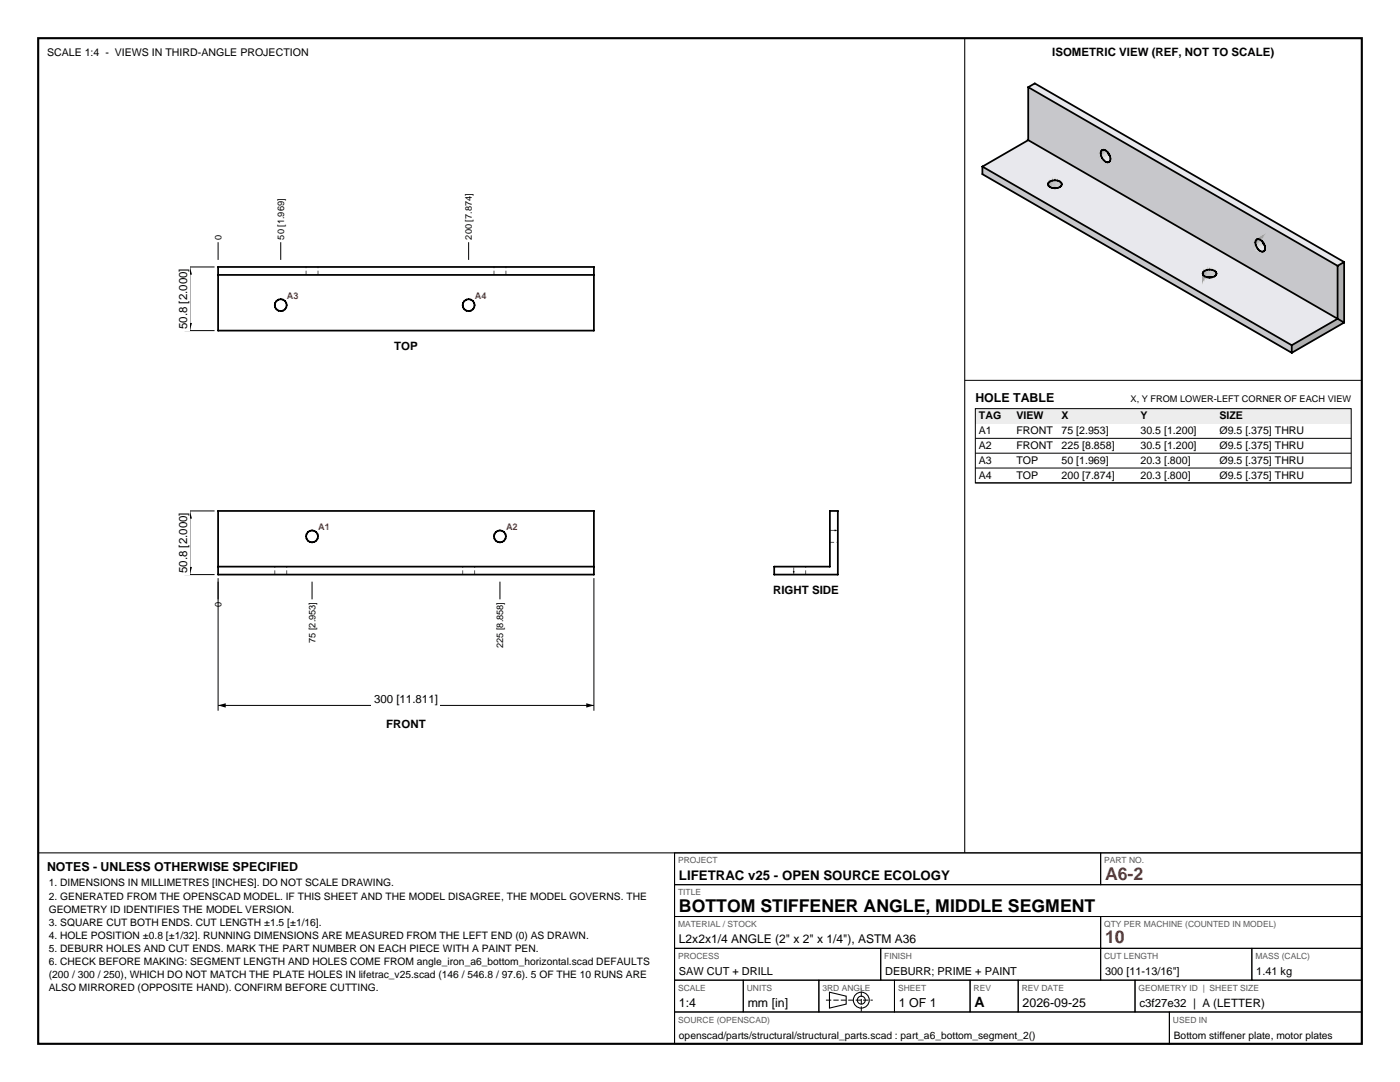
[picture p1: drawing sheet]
<svg xmlns="http://www.w3.org/2000/svg" width="279mm" height="216mm" viewBox="0 0 279 216" stroke-linecap="round" stroke-linejoin="round" font-family="sans-serif">
<path d="M7.6 7.6h264.2v200.7h-264.2z" fill="none" stroke="#000" stroke-width=".42"/>
<g fill="none" stroke="#000" stroke-width=".21">
<path d="M192.5 7.6v162.6M7.6 170.2h264.2M134.6 170.2v38.1M165.5 198l3.4 .8v1.6l-3.4 .8z"/>
<circle cx="171.9" cy="199.6" r="1.59"/>
<circle cx="171.9" cy="199.6" r=".79"/>
</g>
<g fill="none" stroke="#000" stroke-width=".2">
<path d="M43.5 115.4v26.4M118.5 115.4v26.4M43.5 140.8h75M134.6 170.2h85.1v6.3h-85.1zM134.6 176.5h137.2v6.4h-137.2zM219.7 170.2h52.1v6.3h-52.1zM134.6 182.9h85.1v6.3h-85.1zM134.6 189.2h41.2v6.4h-41.2zM134.6 195.6h13.7v6.3h-13.7zM148.3 195.6h15.1v6.3h-15.1zM163.4 195.6h15.1v6.3h-15.1zM175.8 189.2h43.9v6.4h-43.9z"/>
<path d="M178.5 195.6h15.1v6.3h-15.1zM193.6 195.6h9.6v6.3h-9.6zM203.2 195.6h23.3v6.3h-23.3zM219.7 182.9h52.1v6.3h-52.1zM219.7 189.2h30.1v6.4h-30.1zM226.5 195.6h45.3v6.3h-45.3zM249.8 189.2h22v6.4h-22zM134.6 201.9h98.8v6.4h-98.8zM233.4 201.9h38.4v6.4h-38.4z"/>
</g>
<path d="M164.8 199.6h9.4M171.9 201.9v-4.6" fill="none" stroke="#000" stroke-width=".2" stroke-dasharray="1.1 .4" stroke-linecap="butt"/>
<g fill="none" stroke="#595959" stroke-width=".2" stroke-dasharray=".8 .5" stroke-linecap="butt">
<path d="M61.1 54.9v-1.6M63.5 54.9v-1.6M98.6 54.9v-1.6M101 54.9v-1.6M54.8 114.7v-1.6M57.2 114.7v-1.6M92.3 114.7v-1.6M94.7 114.7v-1.6M158.4 114.7v-.6M158.4 114.1v-1M160.8 114.7v-1.6M165.6 108.2h1.6"/>
<path d="M165.6 105.8h1M166.7 105.8h.5"/>
</g>
<g fill="none" stroke="#000" stroke-width=".35">
<path d="M43.5 53.3h75v12.7h-75zM43.5 54.9h75M43.5 102h75v12.7h-75zM43.5 113.1h75M154.5 113.1h11.1v-11.1h1.6v12.7h-12.7zM158.4 114.1h.1M166.6 105.8h.1"/>
<circle cx="56" cy="60.9" r="1.19"/>
<circle cx="93.5" cy="60.9" r="1.19"/>
<circle cx="62.3" cy="107" r="1.19"/>
<circle cx="99.8" cy="107" r="1.19"/>
</g>
<path d="M43.5 140.8l1.6-.5v.9zM117 140.3l1.5 .5-1.5 .4z" fill="#000"/>
<path d="M74.2 137.9h13.6v2.9h-13.6z" fill-rule="evenodd" fill="#fff"/>
<path d="M36.8 114.7h6M36.8 102h6M37.9 102v12.7" fill="none" stroke="#000" stroke-width=".2"/>
<path d="M37.4 113.1h.9l-.4 1.6zM37.9 102l.4 1.5h-.9z" fill="#000"/>
<path d="M35.1 101.8h2.8v13h-2.8z" fill-rule="evenodd" fill="#fff"/>
<path d="M36.8 53.3h6M37.9 53.3v12.7M36.8 66h6" fill="none" stroke="#000" stroke-width=".2"/>
<path d="M37.9 53.3l.4 1.5h-.9zM37.4 64.4h.9l-.4 1.6z" fill="#000"/>
<path d="M35.1 53.1h2.8v13h-2.8z" fill-rule="evenodd" fill="#fff"/>
<path d="M43.5 48.3v3.6M56 48.3v3.6M93.5 48.3v3.6M192.5 75.9h79.3M43.5 116.1v3.5M62.3 116.1v3.5M99.8 116.1v3.5" fill="none" stroke="#000" stroke-width=".2"/>
<g fill="#e8e8ed" stroke="#e8e8ed" stroke-width=".2">
<path d="M196.1 33.2l9.1-5.2 4.4 8.2z"/>
<path d="M205.2 28l5.9 8h-.6z"/>
<path d="M205.2 28l5.3 8h-.5z"/>
<path d="M205.2 28l6.3 8.2-.4-.2z"/>
<path d="M205.2 28l4.8 8-.4 .2z"/>
<path d="M205.2 28l6.6 8.5z"/>
<path d="M196.1 33.2l13.5 3-.3 .3z"/>
<path d="M196.1 33.2l13.2 3.3-.2 .3z"/>
<path d="M196.1 33.2l13 3.6 .2 .3z"/>
<path d="M196.1 33.2l13.2 3.9 .3 .2z"/>
<path d="M196.1 33.2l13.9 4.3z"/>
<path d="M205.2 28l36.7 25.9-30.1-17.4z"/>
<path d="M196.1 33.2l13.9 4.3 30.1 17.4z"/>
<path d="M211.8 36.5l30.1 17.4-30-17.1z"/>
<path d="M211.9 36.8l29.5 17-29.6-16.7z"/>
<path d="M211.5 37.3l.3-.2 29.1 16.8z"/>
<path d="M211.1 37.5l.4-.2 28.9 16.7z"/>
<path d="M210.5 37.6l.6-.1 29 16.8z"/>
<path d="M210 37.5l.5 .1 29.5 17z"/>
<path d="M205.2 17.4l1.3-.8 61.8 35.7z"/>
<path d="M205.2 28l37.2 26-.5-.1z"/>
<path d="M196.1 33.2l44.3 22z"/>
<path d="M211.9 36.8l30 17.1-.5-.1z"/>
<path d="M211.8 37.1l29.6 16.7-.5 .1z"/>
<path d="M211.5 37.3l29.4 16.6-.5 .1z"/>
<path d="M205.2 28l61.7 35.6-24.5-9.6z"/>
<path d="M211.1 37.5l29.3 16.5-.3 .3z"/>
<path d="M210.5 37.6l29.6 16.7-.1 .3z"/>
<path d="M210 37.5l30 17.1 .1 .3z"/>
<path d="M196.1 33.2l44.3 22 17.4 13.7z"/>
<path d="M205.2 17.4l63.1 34.9-1.4 .7z"/>
<path d="M242.4 54l24.5 9.6-24.2-9.3z"/>
<path d="M242.7 54.3l24.2 9.3-24.1-9z"/>
<path d="M242.8 54.6l24.1 9-24.2-8.7z"/>
<path d="M242.4 55.2l.3-.3 24.2 8.7z"/>
<path d="M241.9 55.3l.5-.1 15.4 13.7z"/>
<path d="M240.4 55.2l.5 .1 16.9 13.6z"/>
<path d="M241.4 55.4l.5-.1 15.9 13.6z"/>
<path d="M240.9 55.3l.5 .1 16.4 13.5z"/>
<path d="M242.4 55.2l24.5 8.4-9.1 5.3z"/>
</g>
<g fill="#c7c7cb" stroke="#c7c7cb" stroke-width=".2">
<path d="M205.2 17.4l14.5 13.2-14.5-2.6z"/>
<path d="M205.2 28l14.5 3.1 .2 .4z"/>
<path d="M205.2 28l14.7 3.5 .4 .5z"/>
<path d="M205.2 28l14.5 2.6v.5z"/>
<path d="M205.2 28l15.1 4 .3 .3z"/>
<path d="M205.2 17.4l14.5 12.8v.4z"/>
<path d="M205.2 17.4l14.7 12.5-.2 .3z"/>
<path d="M205.2 17.4l15.1 12.5h-.4z"/>
<path d="M205.2 17.4l15.4 12.6-.3-.1z"/>
<path d="M205.2 28l15.4 4.3 46.3 31.3z"/>
<path d="M196.1 33.2l61.7 37.2-61.7-35.6z"/>
<path d="M220.6 32.3l30.5 17.5z"/>
<path d="M221 32.4l.3-.1 29.8 17.5z"/>
<path d="M221.5 32.1l29.3 17.3-29.5-17.1z"/>
<path d="M221.6 31.7l29 17.2-29.1-16.8z"/>
<path d="M221.5 31.2l29.1 16.8-29-16.3z"/>
<path d="M221.3 30.7l29.5 17.1-29.3-16.6z"/>
<path d="M220.6 30l30.5 17.7z"/>
<path d="M221 30.3l30.1 17.4-29.8-17z"/>
<path d="M205.2 17.4l61.7 35.6-46.3-23z"/>
<path d="M220.6 32.3l30.9 17.8z"/>
<path d="M221.3 32.3l29.5 17.1 .3 .4z"/>
<path d="M221.5 32.1l29.1 16.8 .2 .5z"/>
<path d="M221.6 31.7l28.9 16.7 .1 .5z"/>
<path d="M221.6 31.7l29 16.3-.1 .4z"/>
<path d="M221.5 31.2l29.3 16.6-.2 .2z"/>
<path d="M221.3 30.7l29.8 17-.3 .1z"/>
<path d="M220.6 30l30.9 17.8z"/>
<path d="M220.6 32.3l30.9 17.8 15.4 13.5z"/>
<path d="M220.6 30l46.3 23-15.4-5.2z"/>
<path d="M196.1 33.2l61.7 35.7v1.5z"/>
<path d="M251.5 50.1l.4 .1 15 13.4z"/>
<path d="M251.9 50.2h.3l14.7 13.4z"/>
<path d="M252.4 49.9l14.5 13.7-14.7-13.4z"/>
<path d="M252.5 49.5l14.4 14.1-14.5-13.7z"/>
<path d="M252.4 49.1l14.5 3.9-14.4-3.5z"/>
<path d="M251.5 47.8l15.4 5.2-15-4.9z"/>
<path d="M252.2 48.6l14.7 4.4-14.5-3.9z"/>
<path d="M251.9 48.1l15 4.9-14.7-4.4z"/>
<path d="M252.5 49.5l14.4 3.5v10.6z"/>
</g>
<g fill="#cacace" stroke="#cacace" stroke-width=".2">
<path d="M210.5 36l.6 1.5h-.6z"/>
<path d="M211.1 36l.4 1.7-.4-.2z"/>
<path d="M210.5 36h.6v1.5z"/>
<path d="M211.1 36l.4 .2v1.5z"/>
<path d="M241.4 53.8l.5 1.6-.5-.1z"/>
<path d="M241.9 53.9l.5 1.6-.5-.1z"/>
<path d="M241.4 53.8l.5 .1v1.5z"/>
<path d="M241.9 53.9l.5 .1v1.5z"/>
</g>
<g fill="#c3c3c7" stroke="#c3c3c7" stroke-width=".2">
<path d="M210.5 36v1.5h-.5z"/>
<path d="M210 36h.5l-.5 1.5z"/>
<path d="M211.5 36.2l.3 1.8-.3-.3z"/>
<path d="M211.5 36.2l.3 .3v1.5z"/>
<path d="M241.4 53.8v1.5l-.5 .1z"/>
<path d="M240.9 53.9l.5-.1-.5 1.6z"/>
<path d="M242.4 54l.3 1.8-.3-.3z"/>
<path d="M242.4 54l.3 .3v1.5z"/>
</g>
<g fill="#b6b6ba" stroke="#b6b6ba" stroke-width=".2">
<path d="M210 36v1.5l-.4 .2z"/>
<path d="M209.6 36.2l.4-.2-.4 1.7z"/>
<path d="M240.9 53.9v1.5l-.5 .1z"/>
<path d="M240.4 54l.5-.1-.5 1.6z"/>
</g>
<g fill="#a6a6aa" stroke="#a6a6aa" stroke-width=".2">
<path d="M209.6 36.2v1.5l-.3 .3z"/>
<path d="M209.3 36.5l.3-.3-.3 1.8z"/>
<path d="M240.4 54v1.5l-.3 .3z"/>
<path d="M240.1 54.3l.3-.3-.3 1.8z"/>
</g>
<g fill="#b7b7bb" stroke="#b7b7bb" stroke-width=".2">
<path d="M211.8 36.5l.1 1.8z"/>
<path d="M242.7 54.3l.1 1.8z"/>
</g>
<g fill="#9e9ea1" stroke="#9e9ea1" stroke-width=".2">
<path d="M209.3 36.5l-.2 1.8z"/>
<path d="M219.7 30.2l1.6-1z"/>
<path d="M219.9 29.9l1.4-.7-1.6 1z"/>
<path d="M240.1 54.3l-.1 1.8z"/>
<path d="M250.6 48l1.5-1z"/>
<path d="M250.8 47.8l1.3-.8-1.5 1z"/>
</g>
<g fill="#e5e5ea" stroke="#e5e5ea" stroke-width=".2">
<path d="M219.9 31.5l1.4-.7 .3 .4z"/>
<path d="M219.9 31.5l1.7-.3-1.3 .8z"/>
<path d="M250.8 49.4l1.3-.8 .3 .4z"/>
<path d="M250.8 49.4l1.6-.4-1.3 .8z"/>
</g>
<g fill="#d5d5d9" stroke="#d5d5d9" stroke-width=".2">
<path d="M221 30.3l.3 .5-1.4 .7z"/>
<path d="M219.7 31.1l1.3-.8-1.1 1.2z"/>
<path d="M251.9 48.1l.2 .5-1.3 .8z"/>
<path d="M250.6 48.9l1.3-.8-1.1 1.3z"/>
</g>
<g fill="#bdbdc1" stroke="#bdbdc1" stroke-width=".2">
<path d="M219.7 31.1l1.3-1.3v.5z"/>
<path d="M219.7 30.6l1.3-.8-1.3 1.3z"/>
<path d="M250.6 48.9l1.2-1.3 .1 .5z"/>
<path d="M250.5 48.4l1.3-.8-1.2 1.3z"/>
</g>
<g fill="#eaeaef" stroke="#eaeaef" stroke-width=".2">
<path d="M220.3 32l1.3-.8 .3 .3z"/>
<path d="M220.3 32l1.6-.5-1.3 .8z"/>
<path d="M251.1 49.8l1.3-.8 .4 .3z"/>
<path d="M251.1 49.8l1.7-.5-1.3 .8z"/>
</g>
<g fill="#a0a0a3" stroke="#a0a0a3" stroke-width=".2">
<path d="M219.7 30.6l1.3-1.2v.4z"/>
<path d="M219.7 30.2l1.3-.8-1.3 1.2z"/>
<path d="M250.5 48.4l1.4-1.1-.1 .3z"/>
<path d="M250.6 48l1.3-.7-1.4 1.1z"/>
</g>
<g fill="#e4e4e8" stroke="#e4e4e8" stroke-width=".2">
<path d="M220.6 32.3l1.3-.8 .4 .1z"/>
<path d="M220.6 32.3l1.7-.7-1.3 .8z"/>
<path d="M251.5 50.1l1.3-.8 .4 .2z"/>
<path d="M251.5 50.1l1.7-.6-1.3 .7z"/>
</g>
<g fill="#d3d3d7" stroke="#d3d3d7" stroke-width=".2">
<path d="M221 32.4l1.6-.8z"/>
<path d="M251.9 50.2l1.6-.8z"/>
</g>
<g fill="#afafb2" stroke="#afafb2" stroke-width=".2">
<path d="M257.8 70.4l9.1-6.8 1.4 .8z"/>
<path d="M268.3 52.3v12.1l-1.4-.8z"/>
<path d="M257.8 68.9l9.1-5.3-9.1 6.8z"/>
<path d="M266.9 53l1.4-.7-1.4 11.3z"/>
</g>
<g fill="none" stroke="#000" stroke-width=".35">
<path d="M205.2 17.4v10.6M205.2 17.4l1.3-.8 61.8 35.7M205.2 17.4l61.7 35.6M196.1 33.2v1.6l61.7 35.6M196.1 33.2l61.7 35.7M205.2 28l-9.1 5.2M205.2 28l63.1 36.4M209.3 36.5a1.91 1.91 0 0 1 2.5 0l.1 .3a1.6 1.6 0 0 1-2.8 0zM210.2 37.5h.7M219.9 29.9a1.6 1.6 0 0 1 1.4 2.4 1.6 1.6 0 0 1-1.4-2.4zM221.1 30.5l.4 .6M240.1 54.3a1.91 1.91 0 0 1 2.6 0l.1 .3a1.6 1.6 0 0 1-2.8 0z"/>
<path d="M241.8 55.3h-.8M250.8 47.8a1.6 1.6 0 0 1 1.4 2.4 1.6 1.6 0 0 1-1.4-2.4zM252 48.3l.3 .6M266.9 53v10.6l-9.1 5.3M268.3 52.3l-1.4 .7M268.3 52.3v12.1M257.8 68.9v1.5M268.3 64.4l-10.5 6"/>
</g>
<path d="M194.6 81.5h75.1v3h-75.1z" fill-rule="evenodd" fill="#ededed"/>
<path d="M194.6 81.5h75.1v14.9h-75.1zM194.6 87.5h75.1M194.6 90.4h75.1M194.6 93.4h75.1M194.6 96.4h75.1" fill="none" stroke="#000" stroke-width=".2"/>
<g font-size="3.5" fill="#bf1a1a">
<text x="220.5" y="175.5">A6-2</text>
<text x="220.5" y="188.2">10</text>
</g>
<text font-size="3.5" x="135.5" y="181.9">BOTTOM STIFFENER ANGLE, MIDDLE SEGMENT</text>
<text font-size="2.8" x="194.5" y="200.9">A</text>
<text font-size="2.6" x="135.5" y="175.5">LIFETRAC v25 - OPEN SOURCE ECOLOGY</text>
<g font-size="2.5">
<text x="194.6" y="80.1">HOLE TABLE</text>
<text x="9.4" y="173.7">NOTES - UNLESS OTHERWISE SPECIFIED</text>
<text x="135.5" y="200.9">1:4</text>
<text x="149.2" y="200.9">mm [in]</text>
<text x="179.4" y="200.9">1 OF 1</text>
<text x="204.1" y="200.9">2026-09-25</text>
</g>
<text font-size="2.4" x="135.5" y="188.2">L2x2x1/4 ANGLE (2&quot; x 2&quot; x 1/4&quot;), ASTM A36</text>
<g font-size="2.3">
<text x="210" y="11.1">ISOMETRIC VIEW (REF, NOT TO SCALE)</text>
<text x="37.4" y="65.7" transform="rotate(-90 37.4 65.7)">50.8 [2.000]</text>
<text x="78.7" y="69.8">TOP</text>
<text x="37.4" y="114.4" transform="rotate(-90 37.4 114.4)">50.8 [2.000]</text>
<text x="154.3" y="118.5">RIGHT SIDE</text>
<text x="74.7" y="140.2">300 [11.811]</text>
<text x="77.1" y="145.3">FRONT</text>
<text x="227.4" y="200.9">c3f27e32 | A (LETTER)</text>
</g>
<g font-size="2.2">
<text x="135.5" y="194.6">SAW CUT + DRILL</text>
<text x="176.6" y="194.6">DEBURR; PRIME + PAINT</text>
<text x="220.5" y="194.6">300 [11-13/16&quot;]</text>
<text x="250.7" y="194.6">1.41 kg</text>
</g>
<g font-size="2.1">
<text x="9.4" y="11.1">SCALE 1:4 - VIEWS IN THIRD-ANGLE PROJECTION</text>
<text x="195.4" y="83.7">TAG</text>
<text x="202.9" y="83.7">VIEW</text>
<text x="211.9" y="83.7">X</text>
<text x="227.6" y="83.7">Y</text>
<text x="243.4" y="83.7">SIZE</text>
<text x="195.4" y="86.7">A1</text>
<text x="195.4" y="89.6">A2</text>
<text x="202.9" y="86.7">FRONT</text>
<text x="202.9" y="89.6">FRONT</text>
<text x="211.9" y="86.7">75 [2.953]</text>
<text x="211.9" y="89.6">225 [8.858]</text>
<text x="227.6" y="86.7">30.5 [1.200]</text>
<text x="227.6" y="89.6">30.5 [1.200]</text>
<text x="243.4" y="86.7">Ø9.5 [.375] THRU</text>
<text x="243.4" y="89.6">Ø9.5 [.375] THRU</text>
<text x="195.4" y="92.6">A3</text>
<text x="195.4" y="95.5">A4</text>
<text x="202.9" y="92.6">TOP</text>
<text x="202.9" y="95.5">TOP</text>
<text x="211.9" y="92.6">50 [1.969]</text>
<text x="211.9" y="95.5">200 [7.874]</text>
<text x="227.6" y="92.6">20.3 [.800]</text>
<text x="227.6" y="95.5">20.3 [.800]</text>
<text x="243.4" y="92.6">Ø9.5 [.375] THRU</text>
<text x="243.4" y="95.5">Ø9.5 [.375] THRU</text>
</g>
<g font-size="2">
<text x="9.7" y="176.9">1. DIMENSIONS IN MILLIMETRES [INCHES]. DO NOT SCALE DRAWING.</text>
<text x="9.7" y="179.5">2. GENERATED FROM THE OPENSCAD MODEL. IF THIS SHEET AND THE MODEL DISAGREE, THE MODEL GOVERNS. THE</text>
<text x="9.7" y="182.1">GEOMETRY ID IDENTIFIES THE MODEL VERSION.</text>
<text x="9.7" y="184.7">3. SQUARE CUT BOTH ENDS. CUT LENGTH ±1.5 [±1/16].</text>
<text x="9.7" y="187.3">4. HOLE POSITION ±0.8 [±1/32]. RUNNING DIMENSIONS ARE MEASURED FROM THE LEFT END (0) AS DRAWN.</text>
<text x="9.7" y="189.9">5. DEBURR HOLES AND CUT ENDS. MARK THE PART NUMBER ON EACH PIECE WITH A PAINT PEN.</text>
<text x="9.7" y="192.5">6. CHECK BEFORE MAKING: SEGMENT LENGTH AND HOLES COME FROM angle_iron_a6_bottom_horizontal.scad DEFAULTS</text>
<text x="9.7" y="195.2">(200 / 300 / 250), WHICH DO NOT MATCH THE PLATE HOLES IN lifetrac_v25.scad (146 / 546.8 / 97.6). 5 OF THE 10 RUNS ARE</text>
<text x="9.7" y="197.8">ALSO MIRRORED (OPPOSITE HAND). CONFIRM BEFORE CUTTING.</text>
<text x="135.5" y="207.3">openscad/parts/structural/structural_parts.scad : part_a6_bottom_segment_2()</text>
<text x="234.3" y="207.3">Bottom stiffener plate, motor plates</text>
</g>
<g font-size="1.8">
<text x="44.2" y="47.8" transform="rotate(-90 44.2 47.8)">0</text>
<text x="56.7" y="47.8" transform="rotate(-90 56.7 47.8)">50 [1.969]</text>
<text x="94.2" y="47.8" transform="rotate(-90 94.2 47.8)">200 [7.874]</text>
<text x="225.6" y="80.1">X, Y FROM LOWER-LEFT CORNER OF EACH VIEW</text>
<text x="44.2" y="121.1" transform="rotate(-90 44.2 121.1)">0</text>
<text x="62.9" y="128.3" transform="rotate(-90 62.9 128.3)">75 [2.953]</text>
<text x="100.4" y="129.3" transform="rotate(-90 100.4 129.3)">225 [8.858]</text>
</g>
<g font-size="1.8" fill="#bf1a1a">
<text x="57.2" y="59.7">A3</text>
<text x="94.7" y="59.7">A4</text>
<text x="63.5" y="105.8">A1</text>
<text x="101" y="105.8">A2</text>
</g>
<g font-size="1.7" fill="#595959">
<text x="135.3" y="172.3">PROJECT</text>
<text x="220.4" y="172.3">PART NO.</text>
<text x="135.3" y="178.6">TITLE</text>
<text x="135.3" y="185">MATERIAL / STOCK</text>
<text x="220.4" y="185">QTY PER MACHINE (COUNTED IN MODEL)</text>
<text x="135.3" y="191.3">PROCESS</text>
<text x="176.5" y="191.3">FINISH</text>
<text x="220.4" y="191.3">CUT LENGTH</text>
<text x="250.5" y="191.3">MASS (CALC)</text>
<text x="135.3" y="197.7">SCALE</text>
<text x="149" y="197.7">UNITS</text>
<text x="164.1" y="197.7">3RD ANGLE</text>
<text x="179.2" y="197.7">SHEET</text>
<text x="194.3" y="197.7">REV</text>
<text x="203.9" y="197.7">REV DATE</text>
<text x="227.2" y="197.7">GEOMETRY ID | SHEET SIZE</text>
<text x="135.3" y="204">SOURCE (OPENSCAD)</text>
<text x="234.1" y="204">USED IN</text>
</g>
</svg>
